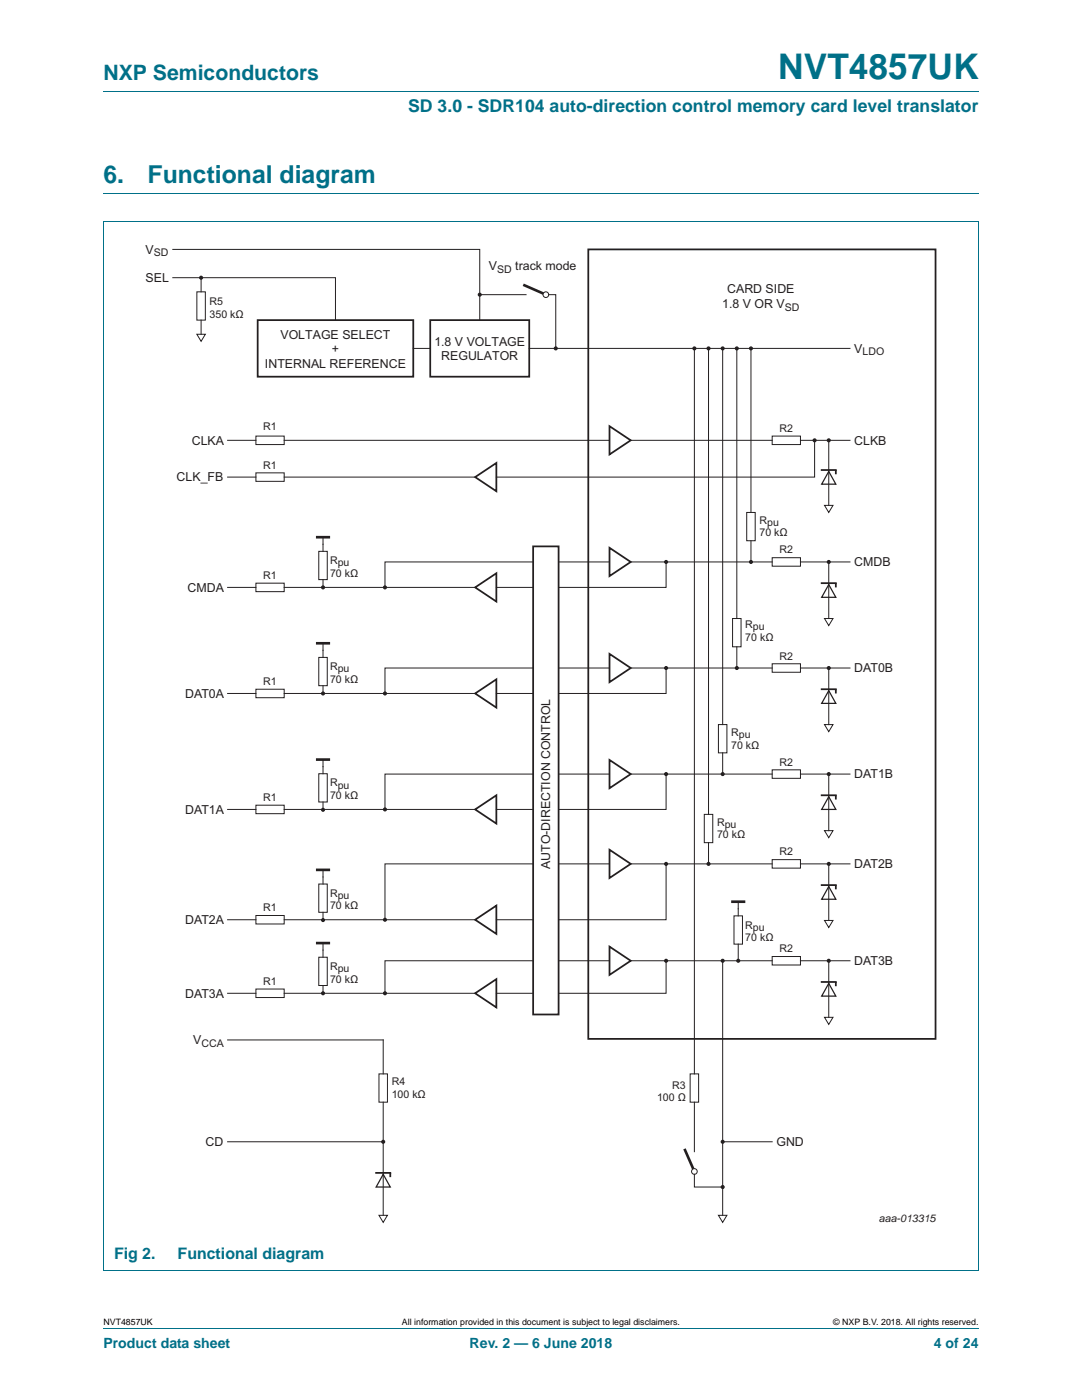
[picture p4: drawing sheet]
<svg xmlns="http://www.w3.org/2000/svg" width="216mm" height="279mm" viewBox="0 0 216 279" stroke-linecap="round" stroke-linejoin="round" font-family="sans-serif">
<path d="M20.6 18.2h174.7M20.6 38.6h174.7M20.6 44.3h174.7M20.6 44.3v209.1M195.3 44.3v209.1M20.6 253.5h174.7M20.6 265.1h174.7" fill="none" stroke="#007088" stroke-width=".2"/>
<path d="M39.3 66.7h1.7l-.9 1.4zM40.1 63.9v2.8M164.5 123.4h1.7l-.8 1.4zM164.5 144.6h1.7l-.8 1.4zM143.4 242.5h1.6l-.8 1.5z" fill="none" stroke="#231f20" stroke-width=".2"/>
<path d="M136.6 229.3l2 4.5" fill="none" stroke="#231f20" stroke-width=".53"/>
<circle cx="138.6" cy="233.8" r=".56" fill="#fff"/>
<g fill="none" stroke="#231f20" stroke-width=".2">
<path d="M39.3 58.2h1.7v5.7h-1.7zM40.1 55.4v2.8M138.6 69.5v144.8M141.4 69.5v93M144.2 69.5v75.1M147 69.5v53.9M149.8 69.5v32.8M45.4 87.9h5.7M51.1 87h5.6v1.7h-5.6zM56.7 87.9h64.9M125.9 87.9h28.2M162.5 87.9v7.3h-63.5"/>
<path d="M125.9 112.1h28.2M149 102.3h1.7v5.6h-1.7zM149.8 107.9v4.2M154.1 111.3h5.6v1.7h-5.6zM159.7 112.1h9.9M146.2 123.4h1.7v5.7h-1.7zM147 129.1v4.2M143.4 144.6h1.6v5.6h-1.6zM144.2 150.3v4.2M140.5 162.5h1.7v5.7h-1.7zM141.4 168.2v4.2M144.2 191.7v50.8"/>
<path d="M137.7 214.3h1.7v5.7h-1.7zM138.6 220v9.8M138.6 234.4v2.5h5.6"/>
<circle cx="138.6" cy="233.8" r=".56"/>
</g>
<path d="M94.8 95.2l4.2-2.8v5.6zM121.6 85.1l4.3 2.8-4.3 2.8zM121.6 109.3l4.3 2.8-4.3 2.9z" fill="none" stroke="#231f20" stroke-width=".35"/>
<circle cx="144.2" cy="236.9" r=".28" fill="#231f20"/>
<circle cx="144.2" cy="236.9" r=".28" fill="none" stroke="#231f20" stroke-width=".25"/>
<circle cx="144.2" cy="227.9" r=".28" fill="#231f20"/>
<circle cx="144.2" cy="227.9" r=".28" fill="none" stroke="#231f20" stroke-width=".25"/>
<circle cx="76.8" cy="117.2" r=".28" fill="#231f20"/>
<circle cx="76.8" cy="117.2" r=".28" fill="none" stroke="#231f20" stroke-width=".25"/>
<circle cx="132.9" cy="112.1" r=".28" fill="#231f20"/>
<circle cx="132.9" cy="112.1" r=".28" fill="none" stroke="#231f20" stroke-width=".25"/>
<circle cx="165.4" cy="112.1" r=".28" fill="#231f20"/>
<circle cx="165.4" cy="112.1" r=".28" fill="none" stroke="#231f20" stroke-width=".25"/>
<circle cx="149.8" cy="112.1" r=".28" fill="#231f20"/>
<circle cx="149.8" cy="112.1" r=".28" fill="none" stroke="#231f20" stroke-width=".25"/>
<circle cx="40.1" cy="55.4" r=".28" fill="#231f20"/>
<g fill="none" stroke="#231f20" stroke-width=".25">
<path d="M165.4 116.7l1.4 2.5h-2.8z"/>
<circle cx="40.1" cy="55.4" r=".28"/>
</g>
<path d="M82.5 69.5h3.3M45.4 95.2h5.7M51.1 94.4h5.6v1.7h-5.6zM56.7 95.2h38.1M154.1 87h5.6v1.7h-5.6zM159.7 87.9h9.9M45.4 117.2h5.7M51.1 116.4h5.6v1.7h-5.6zM56.7 117.2h38.1M132.9 112.1v5.1h-33.9M164.5 100.9h1.7l-.8 1.4zM165.4 112.1v11.3" fill="none" stroke="#231f20" stroke-width=".2"/>
<path d="M51.4 63.9h31.1v11.3h-31.1zM85.8 63.9h19.8v11.3h-19.8zM94.8 117.2l4.2-2.8v5.7zM164 116.4h2.8v.8" fill="none" stroke="#231f20" stroke-width=".35"/>
<circle cx="165.4" cy="87.9" r=".28" fill="#231f20"/>
<circle cx="165.4" cy="87.9" r=".28" fill="none" stroke="#231f20" stroke-width=".25"/>
<circle cx="147" cy="69.5" r=".28" fill="#231f20"/>
<circle cx="147" cy="69.5" r=".28" fill="none" stroke="#231f20" stroke-width=".25"/>
<circle cx="149.8" cy="69.5" r=".28" fill="#231f20"/>
<circle cx="149.8" cy="69.5" r=".28" fill="none" stroke="#231f20" stroke-width=".25"/>
<circle cx="144.2" cy="69.5" r=".28" fill="#231f20"/>
<circle cx="144.2" cy="69.5" r=".28" fill="none" stroke="#231f20" stroke-width=".25"/>
<circle cx="141.4" cy="69.5" r=".28" fill="#231f20"/>
<circle cx="141.4" cy="69.5" r=".28" fill="none" stroke="#231f20" stroke-width=".25"/>
<circle cx="138.6" cy="69.5" r=".28" fill="#231f20"/>
<circle cx="138.6" cy="69.5" r=".28" fill="none" stroke="#231f20" stroke-width=".25"/>
<circle cx="110.9" cy="69.5" r=".28" fill="#231f20"/>
<circle cx="110.9" cy="69.5" r=".28" fill="none" stroke="#231f20" stroke-width=".25"/>
<circle cx="95.7" cy="58.8" r=".28" fill="#231f20"/>
<circle cx="95.7" cy="58.8" r=".28" fill="none" stroke="#231f20" stroke-width=".25"/>
<circle cx="162.5" cy="87.9" r=".28" fill="#231f20"/>
<g fill="none" stroke="#231f20" stroke-width=".25">
<path d="M165.4 94.1l1.4 2.5h-2.8z"/>
<circle cx="162.5" cy="87.9" r=".28"/>
</g>
<path d="M34.5 55.4h32.4v8.5M34.5 49.8h61.2v14.1M105.6 69.5h64M165.4 87.9v13M121.6 112.1h-44.8v5.1M125.9 133.3h28.2M154.1 132.5h5.6v1.7h-5.6zM159.7 133.3h9.9" fill="none" stroke="#231f20" stroke-width=".2"/>
<path d="M164 93.8h2.8v.9M121.6 130.5l4.3 2.8-4.3 2.8z" fill="none" stroke="#231f20" stroke-width=".35"/>
<circle cx="76.8" cy="138.4" r=".28" fill="#231f20"/>
<circle cx="76.8" cy="138.4" r=".28" fill="none" stroke="#231f20" stroke-width=".25"/>
<circle cx="132.9" cy="133.3" r=".28" fill="#231f20"/>
<circle cx="132.9" cy="133.3" r=".28" fill="none" stroke="#231f20" stroke-width=".25"/>
<circle cx="165.4" cy="133.3" r=".28" fill="#231f20"/>
<circle cx="165.4" cy="133.3" r=".28" fill="none" stroke="#231f20" stroke-width=".25"/>
<circle cx="147" cy="133.3" r=".28" fill="#231f20"/>
<g fill="none" stroke="#231f20" stroke-width=".25">
<path d="M165.4 137.8l1.4 2.6h-2.8z"/>
<circle cx="147" cy="133.3" r=".28"/>
</g>
<path d="M45.4 138.4h5.7M51.1 137.5h5.6v1.7h-5.6zM56.7 138.4h38.1M121.6 133.3h-44.8v5.1M132.9 133.3v5.1h-33.9M165.4 133.3v11.3M125.9 154.5h28.2M154.1 153.6h5.6v1.7h-5.6zM159.7 154.5h9.9" fill="none" stroke="#231f20" stroke-width=".2"/>
<path d="M94.8 138.4l4.2-2.8v5.6zM164 137.6h2.8v.8M121.6 151.7l4.3 2.8-4.3 2.8z" fill="none" stroke="#231f20" stroke-width=".35"/>
<circle cx="76.8" cy="161.5" r=".28" fill="#231f20"/>
<circle cx="76.8" cy="161.5" r=".28" fill="none" stroke="#231f20" stroke-width=".25"/>
<circle cx="132.9" cy="154.5" r=".28" fill="#231f20"/>
<circle cx="132.9" cy="154.5" r=".28" fill="none" stroke="#231f20" stroke-width=".25"/>
<circle cx="165.4" cy="154.5" r=".28" fill="#231f20"/>
<circle cx="165.4" cy="154.5" r=".28" fill="none" stroke="#231f20" stroke-width=".25"/>
<circle cx="144.2" cy="154.5" r=".28" fill="#231f20"/>
<g fill="none" stroke="#231f20" stroke-width=".25">
<path d="M165.4 159l1.4 2.5h-2.8z"/>
<circle cx="144.2" cy="154.5" r=".28"/>
</g>
<path d="M121.6 154.5h-44.8v7M132.9 154.5v7h-33.9M165.4 154.5v11.3M45.4 161.5h5.7M51.1 160.7h5.6v1.7h-5.6zM56.7 161.5h38.1M125.9 172.4h28.2M154.1 171.6h5.6v1.7h-5.6zM159.7 172.4h9.9M164.5 165.8h1.7l-.8 1.4zM164.5 183.7h1.7l-.8 1.4z" fill="none" stroke="#231f20" stroke-width=".2"/>
<path d="M164 158.7h2.8v.9M94.8 161.5l4.2-2.8v5.7zM121.6 169.6l4.3 2.8-4.3 2.8z" fill="none" stroke="#231f20" stroke-width=".35"/>
<circle cx="76.8" cy="183.6" r=".28" fill="#231f20"/>
<circle cx="76.8" cy="183.6" r=".28" fill="none" stroke="#231f20" stroke-width=".25"/>
<circle cx="132.9" cy="172.4" r=".28" fill="#231f20"/>
<circle cx="132.9" cy="172.4" r=".28" fill="none" stroke="#231f20" stroke-width=".25"/>
<circle cx="165.4" cy="172.4" r=".28" fill="#231f20"/>
<circle cx="165.4" cy="172.4" r=".28" fill="none" stroke="#231f20" stroke-width=".25"/>
<circle cx="141.4" cy="172.4" r=".28" fill="#231f20"/>
<g fill="none" stroke="#231f20" stroke-width=".25">
<path d="M165.4 176.9l1.4 2.6h-2.8z"/>
<circle cx="141.4" cy="172.4" r=".28"/>
</g>
<path d="M121.6 172.4h-44.8v11.2M132.9 172.4v11.2h-33.9M165.4 172.4v11.3M45.4 183.6h5.7M51.1 182.7h5.6v1.7h-5.6zM56.7 183.6h38.1M125.9 191.7h28.2M154.1 190.9h5.6v1.7h-5.6zM159.7 191.7h9.9M164.5 203h1.7l-.8 1.4z" fill="none" stroke="#231f20" stroke-width=".2"/>
<path d="M164 176.6h2.8v.9M94.8 183.6l4.2-2.9v5.7zM121.6 188.9l4.3 2.8-4.3 2.9z" fill="none" stroke="#231f20" stroke-width=".35"/>
<circle cx="76.8" cy="198.2" r=".28" fill="#231f20"/>
<circle cx="76.8" cy="198.2" r=".28" fill="none" stroke="#231f20" stroke-width=".25"/>
<circle cx="132.9" cy="191.7" r=".28" fill="#231f20"/>
<circle cx="132.9" cy="191.7" r=".28" fill="none" stroke="#231f20" stroke-width=".25"/>
<circle cx="144.2" cy="191.7" r=".28" fill="#231f20"/>
<circle cx="144.2" cy="191.7" r=".28" fill="none" stroke="#231f20" stroke-width=".25"/>
<circle cx="165.4" cy="191.7" r=".28" fill="#231f20"/>
<g fill="none" stroke="#231f20" stroke-width=".25">
<path d="M165.4 196.3l1.4 2.5h-2.8zM76.5 234.4l1.4 2.5h-2.8z"/>
<circle cx="165.4" cy="191.7" r=".28"/>
</g>
<path d="M45.4 198.2h5.7M51.1 197.4h5.6v1.7h-5.6zM56.7 198.2h38.1M132.9 191.7v6.5h-33.9M165.4 191.7v11.3M45.4 207.5h31.1M76.5 220v22.5M144.2 227.9h9.9M75.6 242.5h1.7l-.8 1.5z" fill="none" stroke="#231f20" stroke-width=".2"/>
<path d="M94.8 198.2l4.2-2.8v5.7zM164 196h2.8v.8M75.1 234.1h2.8v.8" fill="none" stroke="#231f20" stroke-width=".35"/>
<circle cx="76.5" cy="227.9" r=".28" fill="#231f20"/>
<circle cx="76.5" cy="227.9" r=".28" fill="none" stroke="#231f20" stroke-width=".25"/>
<path d="M121.6 191.7h-44.8v6.5M75.6 214.3h1.7v5.7h-1.7zM76.5 207.5v6.8M45.4 227.9h31.1" fill="none" stroke="#231f20" stroke-width=".2"/>
<path d="M117.4 49.8h69.3v157.5h-69.3z" fill="none" stroke="#231f20" stroke-width=".35"/>
<path d="M106.4 109h5.1v93.5h-5.1z" fill="#fff"/>
<path d="M106.4 109h5.1v93.5h-5.1z" fill="none" stroke="#231f20" stroke-width=".35"/>
<path d="M63.6 110h1.7v5.7h-1.7zM64.5 107.2v2.8M64.5 115.7v1.4" fill="none" stroke="#231f20" stroke-width=".2"/>
<path d="M63 107.2h2.9" fill="none" stroke="#231f20" stroke-width=".53"/>
<circle cx="64.5" cy="117.2" r=".28" fill="#231f20"/>
<circle cx="64.5" cy="117.2" r=".28" fill="none" stroke="#231f20" stroke-width=".25"/>
<path d="M63.6 131.2h1.7v5.6h-1.7zM64.5 128.4v2.8M64.5 136.8v1.5" fill="none" stroke="#231f20" stroke-width=".2"/>
<path d="M63 128.4h2.9" fill="none" stroke="#231f20" stroke-width=".53"/>
<circle cx="64.5" cy="138.4" r=".28" fill="#231f20"/>
<circle cx="64.5" cy="138.4" r=".28" fill="none" stroke="#231f20" stroke-width=".25"/>
<path d="M63.6 154.4h1.7v5.7h-1.7zM64.5 151.6v2.8M64.5 160.1v1.4" fill="none" stroke="#231f20" stroke-width=".2"/>
<path d="M63 151.6h2.9" fill="none" stroke="#231f20" stroke-width=".53"/>
<circle cx="64.5" cy="161.6" r=".28" fill="#231f20"/>
<circle cx="64.5" cy="161.6" r=".28" fill="none" stroke="#231f20" stroke-width=".25"/>
<path d="M63.6 176.4h1.7v5.7h-1.7zM64.5 173.6v2.8M64.5 182.1v1.4" fill="none" stroke="#231f20" stroke-width=".2"/>
<path d="M63 173.6h2.9" fill="none" stroke="#231f20" stroke-width=".53"/>
<circle cx="64.5" cy="183.6" r=".28" fill="#231f20"/>
<circle cx="64.5" cy="183.6" r=".28" fill="none" stroke="#231f20" stroke-width=".25"/>
<path d="M63.6 191h1.7v5.7h-1.7zM64.5 188.2v2.8M64.5 196.7v1.4" fill="none" stroke="#231f20" stroke-width=".2"/>
<path d="M63 188.2h2.9" fill="none" stroke="#231f20" stroke-width=".53"/>
<circle cx="64.5" cy="198.2" r=".28" fill="#231f20"/>
<circle cx="64.5" cy="198.2" r=".28" fill="none" stroke="#231f20" stroke-width=".25"/>
<path d="M147.3 180v2.8M146.5 182.8h1.7v5.6h-1.7zM147.3 188.4v3.2" fill="none" stroke="#231f20" stroke-width=".2"/>
<path d="M145.9 180h2.8" fill="none" stroke="#231f20" stroke-width=".53"/>
<circle cx="147.3" cy="191.7" r=".28" fill="#231f20"/>
<circle cx="147.3" cy="191.7" r=".28" fill="none" stroke="#231f20" stroke-width=".25"/>
<path d="M104.4 56.8l4.5 2" fill="none" stroke="#231f20" stroke-width=".53"/>
<circle cx="108.9" cy="58.8" r=".56" fill="#fff"/>
<g fill="none" stroke="#231f20" stroke-width=".2">
<path d="M95.7 58.8h9.3M109.5 58.8h1.4v10.7"/>
<circle cx="108.9" cy="58.8" r=".56"/>
</g>
<text font-size="7" fill="#007088" x="155.3" y="15.8">NVT4857UK</text>
<g font-size="4.9" fill="#007088">
<text x="20.6" y="36.6">6.</text>
<text x="29.5" y="36.6">Functional diagram</text>
</g>
<text font-size="4.2" fill="#007088" x="20.6" y="16">NXP Semiconductors</text>
<text font-size="3.5" fill="#007088" x="81.4" y="22.3">SD 3.0 - SDR104 auto-direction control memory card level translator</text>
<g font-size="3.2" fill="#007088">
<text x="22.8" y="251.3">Fig 2.</text>
<text x="35.5" y="251.3">Functional diagram</text>
</g>
<g font-size="2.8" fill="#007088">
<text x="20.6" y="269.1">Product data sheet</text>
<text x="93.7" y="269.1">Rev. 2 — 6 June 2018</text>
<text x="186.3" y="269.1">4 of 24</text>
</g>
<g font-size="2.5" fill="#231f20">
<text x="29" y="50.6">V</text>
<text x="97.5" y="53.9">V</text>
<text x="102.8" y="53.9">track mode</text>
<text x="29.1" y="56.3">SEL</text>
<text x="145.1" y="58.5">CARD SIDE</text>
<text x="144.1" y="61.5">1.8 V OR V</text>
<text x="56" y="67.6">VOLTAGE SELECT</text>
<text x="66.2" y="70.5">+</text>
<text x="86.7" y="69">1.8 V VOLTAGE</text>
<text x="88" y="71.9">REGULATOR</text>
<text x="170.4" y="70.4">V</text>
<text x="52.9" y="73.5">INTERNAL REFERENCE</text>
<text x="38.3" y="88.7">CLKA</text>
<text x="170.4" y="88.7">CLKB</text>
<text x="35.2" y="96.1">CLK_FB</text>
<text x="170.4" y="113">CMDB</text>
<text x="37.4" y="118.1">CMDA</text>
<text x="170.4" y="134.2">DAT0B</text>
<text x="36.9" y="139.2">DAT0A</text>
<text x="170.4" y="155.3">DAT1B</text>
<text x="36.9" y="162.4">DAT1A</text>
<text x="109.8" y="173.4" transform="rotate(-90 109.8 173.4)">AUTO-DIRECTION CONTROL</text>
<text x="170.4" y="173.3">DAT2B</text>
<text x="36.9" y="184.4">DAT2A</text>
<text x="170.4" y="192.6">DAT3B</text>
<text x="36.9" y="199.1">DAT3A</text>
<text x="38.6" y="208.4">V</text>
<text x="41" y="228.7">CD</text>
<text x="154.9" y="228.7">GND</text>
</g>
<g font-size="2.1" fill="#231f20">
<text x="30.7" y="51.1">SD</text>
<text x="99.2" y="54.4">SD</text>
<text x="41.8" y="60.9">R5</text>
<text x="41.8" y="63.4">350 kΩ</text>
<text x="156.6" y="62">SD</text>
<text x="172.1" y="70.9">LDO</text>
<text x="52.5" y="85.8">R1</text>
<text x="155.5" y="86.2">R2</text>
<text x="52.5" y="93.5">R1</text>
<text x="151.5" y="104.5">Rpu</text>
<text x="151.5" y="107.1">70 kΩ</text>
<text x="65.9" y="112.6">Rpu</text>
<text x="155.5" y="110.5">R2</text>
<text x="52.5" y="115.5">R1</text>
<text x="65.9" y="115.1">70 kΩ</text>
<text x="148.7" y="125.3">Rpu</text>
<text x="148.7" y="127.9">70 kΩ</text>
<text x="155.5" y="131.6">R2</text>
<text x="52.5" y="136.7">R1</text>
<text x="65.9" y="133.7">Rpu</text>
<text x="65.9" y="136.3">70 kΩ</text>
<text x="145.9" y="146.9">Rpu</text>
<text x="145.9" y="149.4">70 kΩ</text>
<text x="155.5" y="152.8">R2</text>
<text x="52.5" y="159.8">R1</text>
<text x="65.9" y="157">Rpu</text>
<text x="65.9" y="159.5">70 kΩ</text>
<text x="143.1" y="164.8">Rpu</text>
<text x="143.1" y="167.3">70 kΩ</text>
<text x="155.5" y="170.7">R2</text>
<text x="65.9" y="179">Rpu</text>
<text x="52.5" y="181.9">R1</text>
<text x="65.9" y="181.5">70 kΩ</text>
<text x="148.7" y="185.3">Rpu</text>
<text x="148.7" y="187.9">70 kΩ</text>
<text x="155.5" y="190">R2</text>
<text x="52.5" y="196.5">R1</text>
<text x="65.9" y="193.6">Rpu</text>
<text x="65.9" y="196.1">70 kΩ</text>
<text x="40.2" y="208.9">CCA</text>
<text x="78.2" y="216.6">R4</text>
<text x="78.2" y="219.1">100 kΩ</text>
<text x="131.1" y="219.8">100 Ω</text>
<text x="134.2" y="217.3">R3</text>
<text x="175.4" y="244">aaa-013315</text>
</g>
<g font-size="1.8">
<text x="20.6" y="264.5">NVT4857UK</text>
<text x="80.2" y="264.5">All information provided in this document is subject to legal disclaimers.</text>
<text x="166.3" y="264.5">© NXP B.V. 2018. All rights reserved.</text>
</g>
</svg>
